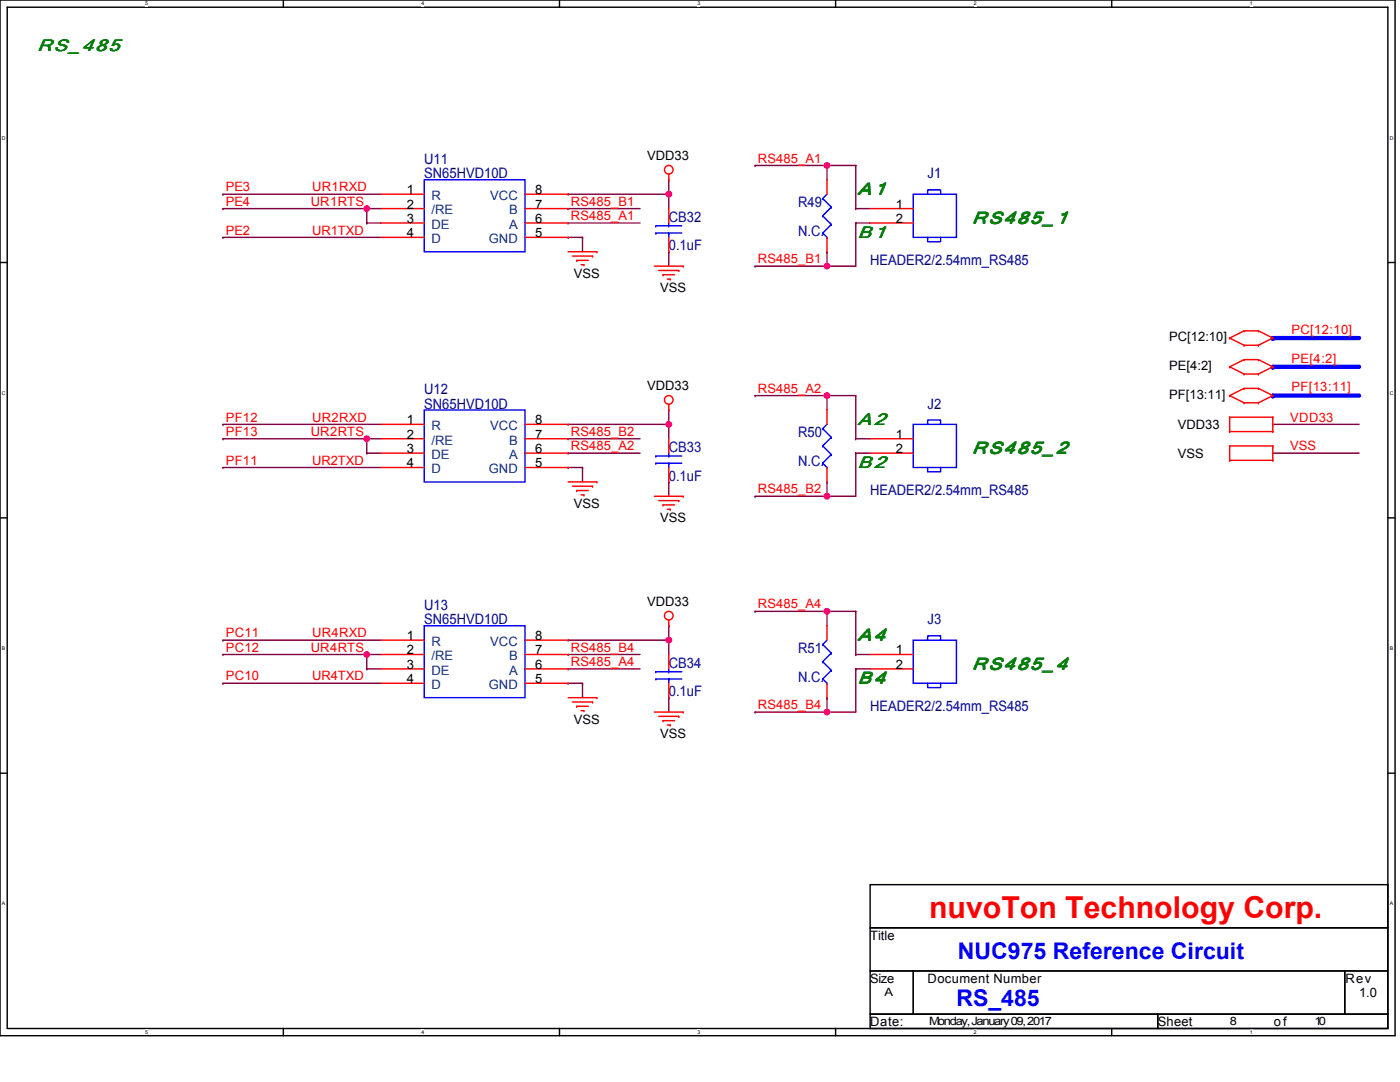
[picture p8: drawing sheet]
<svg xmlns="http://www.w3.org/2000/svg" width="279mm" height="216mm" viewBox="0 0 279 216" stroke-linecap="round" stroke-linejoin="round" font-family="sans-serif">
<path d="M0 0h278.4v206.7h-278.4zM1.4 1.4h275.6v203.8h-275.6z" fill="none" stroke="#000" stroke-width=".29"/>
<g fill="#fff">
<path d="M29 .2h.6v1.1h-.6z"/>
<path d="M29 205.4h.6v1.1h-.6z"/>
</g>
<path d="M56.5 0v1.4M56.5 205.2v1.5" fill="none" stroke="#000" stroke-width=".29"/>
<g fill="#fff">
<path d="M84.1 .2h.6v1.1h-.6z"/>
<path d="M84.1 205.4h.6v1.1h-.6z"/>
</g>
<path d="M111.7 0v1.4M111.7 205.2v1.5" fill="none" stroke="#000" stroke-width=".29"/>
<g fill="#fff">
<path d="M139.2 .2h.6v1.1h-.6z"/>
<path d="M139.2 205.4h.6v1.1h-.6z"/>
</g>
<path d="M166.8 0v1.4M166.8 205.2v1.5" fill="none" stroke="#000" stroke-width=".29"/>
<g fill="#fff">
<path d="M194.3 .2h.6v1.1h-.6z"/>
<path d="M194.3 205.4h.6v1.1h-.6z"/>
</g>
<path d="M221.9 0v1.4M221.9 205.2v1.5" fill="none" stroke="#000" stroke-width=".29"/>
<g fill="#fff">
<path d="M249.4 .2h.6v1.1h-.6z"/>
<path d="M249.4 205.4h.6v1.1h-.6z"/>
<path d="M.4 26.9h.7v1.2h-.7z"/>
<path d="M277.3 26.9h.8v1.2h-.8z"/>
<path d="M.4 77.9h.7v1.1h-.7z"/>
<path d="M277.3 77.9h.8v1.1h-.8z"/>
</g>
<path d="M0 52.4h1.4M277 52.4h1.4" fill="none" stroke="#000" stroke-width=".29"/>
<g fill="#fff">
<path d="M.4 128.8h.7v1.2h-.7z"/>
<path d="M277.3 128.8h.7v1.2h-.7z"/>
</g>
<path d="M0 103.3h1.4M277 103.3h1.4" fill="none" stroke="#000" stroke-width=".29"/>
<g fill="#fff">
<path d="M.4 179.7h.7v1.2h-.7z"/>
<path d="M277.3 179.7h.7v1.2h-.7z"/>
</g>
<path d="M0 154.3h1.4M277 154.3h1.4" fill="none" stroke="#000" stroke-width=".29"/>
<path d="M254 73.2h17.2" fill="none" stroke="#00f" stroke-width=".86"/>
<circle cx="254" cy="73.2" r=".43" fill="#00f"/>
<path d="M254 78.9h17.2" fill="none" stroke="#00f" stroke-width=".86"/>
<circle cx="254" cy="78.9" r=".43" fill="#00f"/>
<path d="M254 67.5h17.2" fill="none" stroke="#00f" stroke-width=".86"/>
<circle cx="254" cy="67.5" r=".43" fill="#00f"/>
<g fill="none" stroke="#800040" stroke-width=".29">
<path d="M44.5 38.8h.1M44.5 38.8h31.6M113.4 38.8h.1M113.4 38.8h20.1M133.5 38.8h.1M133.5 35.9h.1M133.5 35.9v5.7M150.7 33h.1M150.7 33h20.1M165 33h.1M165 33v2.9M170.8 33h.1"/>
<path d="M170.8 33v8.6M44.5 41.6h.1M44.5 47.4h.1M44.5 41.6h31.6M44.5 47.4h31.6M73.2 41.6h.1M73.2 44.5h.1M73.2 44.5h2.9M73.2 41.6v2.9M113.4 41.6h.1M113.4 44.5h.1M113.4 47.4h.1"/>
<path d="M113.4 41.6h14.3M113.4 44.5h14.3M113.4 47.4h2.8M116.2 47.4h.1M116.2 47.4v2.8M133.5 50.2h.1M133.5 50.2v2.9M150.7 53.1h.1M165 53.1h.1M165 50.2h.1M165 50.2v2.9M170.8 41.6h.1"/>
<path d="M170.8 44.5h.1M170.8 41.6h2.9M170.8 44.5v8.6h-20.1M170.8 44.5h2.9M150.7 78.9h.1M150.7 78.9h20.1M165 78.9h.1M165 78.9v2.9M170.8 78.9h.1M170.8 78.9v8.6M44.5 93.3h.1M44.5 87.5h.1"/>
<path d="M44.5 84.7h.1M44.5 84.7h31.6M44.5 87.5h31.6M44.5 93.3h31.6M73.2 87.5h.1M73.2 90.4h.1M73.2 90.4h2.9M73.2 87.5v2.9M113.4 87.5h.1M113.4 93.3h.1M113.4 90.4h.1M113.4 84.7h.1"/>
<path d="M113.4 84.7h20.1M113.4 90.4h14.3M113.4 87.5h14.3M113.4 93.3h2.8M116.2 93.3h.1M116.2 93.3v2.9M133.5 96.2h.1M133.5 84.7h.1M133.5 81.8h.1M133.5 81.8v5.7M133.5 96.2v2.8M150.7 99h.1"/>
<path d="M165 96.2h.1M165 99h.1M165 96.2v2.8M170.8 87.5h.1M170.8 90.4h.1M170.8 90.4h2.9M170.8 90.4v8.6h-20.1M170.8 87.5h2.9M254 84.7h.1M254 90.4h.1M254 84.7h17.2M254 90.4h17.2"/>
<path d="M44.5 136.3h.1M44.5 130.6h.1M44.5 127.7h.1M44.5 130.6h31.6M44.5 136.3h31.6M44.5 127.7h31.6M73.2 133.5h.1M73.2 130.6h.1M73.2 130.6v2.9M73.2 133.5h2.9M113.4 130.6h.1M113.4 133.5h.1"/>
<path d="M113.4 136.3h.1M113.4 127.7h.1M113.4 130.6h14.3M113.4 133.5h14.3M113.4 136.3h2.8M113.4 127.7h20.1M116.2 136.3h.1M116.2 136.3v2.9M133.5 139.2h.1M133.5 127.7h.1M133.5 124.9h.1M133.5 124.9v5.7"/>
<path d="M133.5 139.2v2.9M150.7 122h.1M150.7 122h20.1M165 122h.1M165 139.2h.1M165 122v2.9M165 139.2v2.9M170.8 130.6h.1M170.8 122h.1M170.8 133.5h.1M170.8 122v8.6M170.8 133.5v8.6h-20.1"/>
<path d="M170.8 130.6h2.9M170.8 133.5h2.9M150.7 142.1h.1M165 142.1h.1"/>
</g>
<g fill="none" stroke="#f00" stroke-width=".29">
<path d="M76.1 38.8h8.6M104.8 38.8h8.6M133.5 35.9h.1M133.5 34.7v1.2M165 35.9v2.9M76.1 41.6h8.6M76.1 44.5h8.6M76.1 47.4h8.6M104.8 41.6h8.6M104.8 44.5h8.6M104.8 47.4h8.6M113.4 50.2h5.7"/>
<path d="M114.2 51.1h4.1M115.1 52h.1M115.1 52h2.3M116 52.8h.5M116.5 52.8h.1M118.3 51.1h.1M119.1 50.2h.1M130.6 53.1h5.7M131.5 54h4M132.3 54.8h.1M132.3 54.8h2.3M133.2 55.7h.6"/>
<path d="M133.5 41.6v2.9M133.5 47.4v2.8M133.8 55.7h.1M135.5 54h.1M136.3 53.1h.1M165 47.4v2.8M173.7 41.6h8.6M173.7 44.5h8.6M245.4 73.2h.1M245.4 78.9h.1M245.4 67.5h.1M245.4 73.2l2.9 1.4"/>
<path d="M245.4 78.9l2.9 1.5M245.4 67.5l2.9 1.4M248.3 71.8h.1M248.3 74.6h.1M248.3 77.5h.1M248.3 66h.1M248.3 68.9h.1M248.3 71.8l-2.9 1.4M248.3 71.8h2.8M248.3 74.6h2.8M248.3 77.5l-2.9 1.4M248.3 77.5h2.8"/>
<path d="M248.3 66l-2.9 1.5M248.3 66h2.8M248.3 68.9h2.8M251.1 71.8h.1M251.1 74.6h.1M251.1 77.5h.1M251.1 66h.1M251.1 68.9h.1M251.1 71.8l2.9 1.4M251.1 77.5l2.9 1.4M251.1 66l2.9 1.5M254 73.2h.1"/>
<path d="M254 78.9h.1M254 67.5h.1M254 73.2l-2.9 1.4M254 78.9l-2.9 1.5M254 67.5l-2.9 1.4M76.1 87.5h8.6M76.1 90.4h8.6M76.1 84.7h8.6M76.1 93.3h8.6M104.8 87.5h8.6M104.8 90.4h8.6M104.8 84.7h8.6"/>
<path d="M104.8 93.3h8.6M113.4 96.2h5.7M114.2 97h4.1M115.1 97.9h.1M115.1 97.9h2.3M116 98.7h.5M116.5 98.7h.1M118.3 97h.1M119.1 96.2h.1M130.6 99h5.7M131.5 99.9h4M133.5 81.8h.1"/>
<path d="M133.5 80.7v1.1M133.5 87.5v2.9M133.5 93.3v2.9M135.5 99.9h.1M136.3 99h.1M165 81.8v2.9M165 93.3v2.9M173.7 87.5h8.6M173.7 90.4h8.6M245.4 86.1h.1M245.4 83.2h.1M245.4 91.9h.1"/>
<path d="M245.4 89h.1M245.4 83.2h8.6M245.4 86.1h8.6M245.4 83.2v2.9M245.4 89v2.9M245.4 89h8.6M245.4 91.9h8.6M248.3 80.4h.1M248.3 80.4h2.8M251.1 80.4h.1M254 83.2h.1M254 86.1h.1"/>
<path d="M254 89h.1M254 91.9h.1M254 83.2v2.9M254 89v2.9M132.3 100.7h.1M132.3 100.7h2.3M133.2 101.6h.6M133.8 101.6h.1M76.1 130.6h8.6M76.1 133.5h8.6M76.1 127.7h8.6M76.1 136.3h8.6"/>
<path d="M104.8 130.6h8.6M104.8 133.5h8.6M104.8 127.7h8.6M104.8 136.3h8.6M113.4 139.2h5.7M119.1 139.2h.1M133.5 124.9h.1M133.5 123.7v1.2M133.5 130.6v2.9M133.5 136.3v2.9M165 124.9v2.8M165 136.3v2.9"/>
<path d="M173.7 130.6h8.6M173.7 133.5h8.6M114.2 140.1h4.1M115.1 140.9h.1M115.1 140.9h2.3M116 141.8h.5M116.5 141.8h.1M118.3 140.1h.1M130.6 142.1h5.7M131.5 142.9h4M132.3 143.8h.1M132.3 143.8h2.3"/>
<path d="M133.2 144.7h.6M133.8 144.7h.1M135.5 142.9h.1M136.3 142.1h.1"/>
<circle cx="133.5" cy="33.9" r=".86"/>
<circle cx="133.5" cy="79.8" r=".86"/>
<circle cx="133.5" cy="122.8" r=".86"/>
</g>
<path d="M173.7 176.5h103.3v8.6h-103.3zM173.7 185.1h103.3v8.6h-103.3zM173.7 193.7h8.6v8.7h-8.6zM182.3 193.7h86.1v8.7h-86.1zM268.4 193.7h8.6v8.7h-8.6zM173.7 202.4h57.4v2.8h-57.4zM231.1 202.4h45.9v2.8h-45.9z" fill="none" stroke="#000" stroke-width=".29"/>
<g fill="none" stroke="#00f" stroke-width=".29">
<path d="M84.7 35.9h20.1v14.3h-20.1zM164.2 39.6h.1M164.2 39.6l1.7 1.7M165 38.8l-.8 .8M182.3 38.8h8.6v8.6h-8.6zM185.1 38.8v-.9h2.6v.9M130.9 46.5h.1M130.9 45.1h.1M130.9 46.5h5.2M130.9 45.1h5.2M133.5 45.1h.1M133.5 46.5h.1"/>
<path d="M133.5 44.5v.6M133.5 46.5v.9M164.2 43.1h.1M164.2 46.5h.1M164.2 43.1l1.7 1.7M164.2 46.5l.8 .9M165 47.4h.1M165.9 41.3h.1M165.9 44.8h.1M165.9 41.3l-1.7 1.8M165.9 44.8l-1.7 1.7M185.1 47.4v.8h2.6v-.8"/>
<path d="M84.7 81.8h20.1v14.4h-20.1zM130.9 92.4h.1M130.9 91h.1M130.9 92.4h5.2M130.9 91h5.2M133.5 91h.1M133.5 92.4h.1M133.5 90.4v.6M133.5 92.4v.9M164.2 85.5h.1M164.2 89h.1M164.2 92.4h.1"/>
<path d="M164.2 85.5l1.7 1.8M164.2 89l1.7 1.7M164.2 92.4l.8 .9M165 93.3h.1M165 84.7l-.8 .8M165.9 87.3h.1M165.9 90.7h.1M165.9 87.3l-1.7 1.7M165.9 90.7l-1.7 1.7M182.3 84.7h8.6v8.6h-8.6zM185.1 84.7v-.9h2.6v.9M185.1 93.3v.9h2.6v-.9"/>
<path d="M84.7 124.9h20.1v14.3h-20.1zM130.9 135.5h.1M130.9 134h.1M130.9 135.5h5.2M130.9 134h5.2M133.5 134h.1M133.5 135.5h.1M133.5 133.5v.5M133.5 135.5v.8M164.2 128.6h.1M164.2 132h.1M164.2 135.5h.1"/>
<path d="M164.2 128.6l1.7 1.7M164.2 132l1.7 1.8M164.2 135.5l.8 .8M165 136.3h.1M165 127.7l-.8 .9M165.9 130.3h.1M165.9 133.8h.1M165.9 130.3l-1.7 1.7M165.9 133.8l-1.7 1.7M182.3 127.7h8.6v8.6h-8.6zM185.1 127.7v-.8h2.6v.8M185.1 136.3v.9h2.6v-.9"/>
</g>
<circle cx="165" cy="33" r=".57" fill="#f0f"/>
<circle cx="165" cy="33" r=".57" fill="none" stroke="#f0f" stroke-width=".29"/>
<circle cx="165" cy="53.1" r=".57" fill="#f0f"/>
<circle cx="165" cy="53.1" r=".57" fill="none" stroke="#f0f" stroke-width=".29"/>
<circle cx="73.2" cy="41.6" r=".57" fill="#f0f"/>
<circle cx="73.2" cy="41.6" r=".57" fill="none" stroke="#f0f" stroke-width=".29"/>
<circle cx="133.5" cy="38.8" r=".57" fill="#f0f"/>
<circle cx="133.5" cy="38.8" r=".57" fill="none" stroke="#f0f" stroke-width=".29"/>
<circle cx="165" cy="78.9" r=".57" fill="#f0f"/>
<circle cx="165" cy="78.9" r=".57" fill="none" stroke="#f0f" stroke-width=".29"/>
<circle cx="165" cy="99" r=".57" fill="#f0f"/>
<circle cx="165" cy="99" r=".57" fill="none" stroke="#f0f" stroke-width=".29"/>
<circle cx="73.2" cy="87.5" r=".57" fill="#f0f"/>
<circle cx="73.2" cy="87.5" r=".57" fill="none" stroke="#f0f" stroke-width=".29"/>
<circle cx="133.5" cy="84.7" r=".57" fill="#f0f"/>
<circle cx="133.5" cy="84.7" r=".57" fill="none" stroke="#f0f" stroke-width=".29"/>
<circle cx="165" cy="122" r=".57" fill="#f0f"/>
<circle cx="165" cy="122" r=".57" fill="none" stroke="#f0f" stroke-width=".29"/>
<circle cx="165" cy="142.1" r=".57" fill="#f0f"/>
<circle cx="165" cy="142.1" r=".57" fill="none" stroke="#f0f" stroke-width=".29"/>
<circle cx="73.2" cy="130.6" r=".57" fill="#f0f"/>
<circle cx="73.2" cy="130.6" r=".57" fill="none" stroke="#f0f" stroke-width=".29"/>
<circle cx="133.5" cy="127.7" r=".57" fill="#f0f"/>
<circle cx="133.5" cy="127.7" r=".57" fill="none" stroke="#f0f" stroke-width=".29"/>
<text font-size="6" fill="#f00" x="185.4" y="183.1">nuvoTon Technology Corp.</text>
<g font-size="4.6" fill="#00f">
<text x="191.2" y="191.3">NUC975 Reference Circuit</text>
<text x="190.9" y="200.8">RS_485</text>
</g>
<g font-size="3.4" fill="#008000">
<text x="7.5" y="10.1">RS_485</text>
<text x="171.1" y="38.9">A 1</text>
<text x="171.1" y="47.5">B 1</text>
<text x="194" y="44.5">RS485_1</text>
<text x="171.1" y="84.8">A 2</text>
<text x="171.1" y="93.4">B 2</text>
<text x="194" y="90.5">RS485_2</text>
<text x="171.1" y="127.9">A 4</text>
<text x="171.1" y="136.5">B 4</text>
<text x="194" y="133.5">RS485_4</text>
</g>
<g font-size="2.9" fill="#000080">
<text x="84.7" y="32.7">U11</text>
<text x="84.7" y="35.6">SN65HVD10D</text>
<text x="185.1" y="35.6">J1</text>
<text x="159.3" y="41.4">R49</text>
<text x="133.5" y="44.2">CB32</text>
<text x="159.3" y="47.1">N.C.</text>
<text x="133.5" y="50">0.1uF</text>
<text x="173.7" y="52.8">HEADER2/2.54mm_RS485</text>
<text x="84.7" y="78.7">U12</text>
<text x="84.7" y="81.5">SN65HVD10D</text>
<text x="185.1" y="81.5">J2</text>
<text x="159.3" y="87.3">R50</text>
<text x="133.5" y="90.1">CB33</text>
<text x="133.5" y="95.9">0.1uF</text>
<text x="159.3" y="93">N.C.</text>
<text x="173.7" y="98.8">HEADER2/2.54mm_RS485</text>
<text x="84.7" y="121.7">U13</text>
<text x="84.7" y="124.6">SN65HVD10D</text>
<text x="185.1" y="124.6">J3</text>
<text x="159.3" y="130.3">R51</text>
<text x="133.5" y="133.2">CB34</text>
<text x="159.3" y="136.1">N.C.</text>
<text x="133.5" y="138.9">0.1uF</text>
<text x="173.7" y="141.8">HEADER2/2.54mm_RS485</text>
</g>
<g font-size="2.6">
<text x="129.2" y="31.9">VDD33</text>
<text x="81.2" y="38.7">1</text>
<text x="81.2" y="41.6">2</text>
<text x="106.8" y="41.6">7</text>
<text x="106.8" y="38.7">8</text>
<text x="178.8" y="41.6">1</text>
<text x="81.2" y="44.5">3</text>
<text x="81.2" y="47.4">4</text>
<text x="106.8" y="47.4">5</text>
<text x="106.8" y="44.5">6</text>
<text x="178.8" y="44.5">2</text>
<text x="114.5" y="55.4">VSS</text>
<text x="131.7" y="58.3">VSS</text>
<text x="233.4" y="68.1">PC[12:10]</text>
<text x="129.2" y="77.8">VDD33</text>
<text x="233.4" y="73.8">PE[4:2]</text>
<text x="233.4" y="79.6">PF[13:11]</text>
<text x="81.2" y="84.7">1</text>
<text x="81.2" y="87.5">2</text>
<text x="106.8" y="87.5">7</text>
<text x="106.8" y="84.7">8</text>
<text x="178.8" y="87.5">1</text>
<text x="235.1" y="85.6">VDD33</text>
<text x="81.2" y="90.4">3</text>
<text x="81.2" y="93.3">4</text>
<text x="106.8" y="93.3">5</text>
<text x="106.8" y="90.4">6</text>
<text x="178.8" y="90.4">2</text>
<text x="235.1" y="91.3">VSS</text>
<text x="114.5" y="101.4">VSS</text>
<text x="131.7" y="104.2">VSS</text>
<text x="129.2" y="120.9">VDD33</text>
<text x="81.2" y="127.7">1</text>
<text x="81.2" y="130.6">2</text>
<text x="106.8" y="130.6">7</text>
<text x="106.8" y="127.7">8</text>
<text x="178.8" y="130.6">1</text>
<text x="81.2" y="133.5">3</text>
<text x="81.2" y="136.3">4</text>
<text x="106.8" y="136.3">5</text>
<text x="106.8" y="133.5">6</text>
<text x="178.8" y="133.5">2</text>
<text x="114.5" y="144.4">VSS</text>
<text x="131.7" y="147.3">VSS</text>
<text x="173.7" y="187.5">Title</text>
<text x="173.7" y="196.1">Size</text>
<text x="185.1" y="196.1">Document Number</text>
<text x="268.5" y="196.1">Rev</text>
<text x="271.2" y="199">1.0</text>
<text x="173.7" y="204.7">Date:</text>
<text x="231.1" y="204.7">Sheet</text>
<text x="254.2" y="204.7">of</text>
</g>
<g font-size="2.6" fill="#f00">
<text x="151.3" y="32.4">RS485_A1</text>
<text x="45.1" y="41.1">PE4</text>
<text x="45.1" y="38.2">PE3</text>
<text x="62" y="41.1">UR1RTS</text>
<text x="62.3" y="38.2">UR1RXD</text>
<text x="114" y="41.1">RS485_B1</text>
<text x="45.1" y="46.8">PE2</text>
<text x="62.3" y="46.8">UR1TXD</text>
<text x="114" y="43.9">RS485_A1</text>
<text x="151.3" y="52.5">RS485_B1</text>
<text x="257.8" y="66.6">PC[12:10]</text>
<text x="257.8" y="72.3">PE[4:2]</text>
<text x="151.3" y="78.4">RS485_A2</text>
<text x="257.8" y="78.1">PF[13:11]</text>
<text x="45.1" y="87">PF13</text>
<text x="45.1" y="84.1">PF12</text>
<text x="62" y="87">UR2RTS</text>
<text x="62.3" y="84.1">UR2RXD</text>
<text x="114" y="87">RS485_B2</text>
<text x="114" y="89.8">RS485_A2</text>
<text x="257.5" y="84.1">VDD33</text>
<text x="257.5" y="89.8">VSS</text>
<text x="45.1" y="92.7">PF11</text>
<text x="62.3" y="92.7">UR2TXD</text>
<text x="151.3" y="98.5">RS485_B2</text>
<text x="151.3" y="121.4">RS485_A4</text>
<text x="45.1" y="130">PC12</text>
<text x="45.1" y="127.2">PC11</text>
<text x="62" y="130">UR4RTS</text>
<text x="62.3" y="127.2">UR4RXD</text>
<text x="114" y="130">RS485_B4</text>
<text x="45.1" y="135.8">PC10</text>
<text x="62.3" y="135.8">UR4TXD</text>
<text x="114" y="132.9">RS485_A4</text>
<text x="151.3" y="141.5">RS485_B4</text>
</g>
<g font-size="2.6" fill="#004080">
<text x="86.1" y="39.9">R</text>
<text x="97.8" y="39.9">VCC</text>
<text x="86.1" y="42.8">/RE</text>
<text x="86.1" y="45.7">DE</text>
<text x="101.6" y="45.7">A</text>
<text x="101.6" y="42.8">B</text>
<text x="86.1" y="48.5">D</text>
<text x="97.5" y="48.5">GND</text>
<text x="86.1" y="85.8">R</text>
<text x="86.1" y="88.7">/RE</text>
<text x="97.8" y="85.8">VCC</text>
<text x="101.6" y="88.7">B</text>
<text x="86.1" y="91.6">DE</text>
<text x="86.1" y="94.5">D</text>
<text x="97.5" y="94.5">GND</text>
<text x="101.6" y="91.6">A</text>
<text x="86.1" y="128.9">R</text>
<text x="86.1" y="131.8">/RE</text>
<text x="97.8" y="128.9">VCC</text>
<text x="101.6" y="131.8">B</text>
<text x="86.1" y="134.6">DE</text>
<text x="86.1" y="137.5">D</text>
<text x="97.5" y="137.5">GND</text>
<text x="101.6" y="134.6">A</text>
</g>
<g font-size="2.3">
<text x="176.5" y="198.7">A</text>
<text x="185.4" y="204.4">Monday, January 09, 2017</text>
<text x="245.4" y="204.4">8</text>
<text x="262.3" y="204.4">10</text>
</g>
<g font-size="1">
<text x="29" y="1.1">5</text>
<text x="84.1" y="1.1">4</text>
<text x="139.2" y="1.1">3</text>
<text x="194.3" y="1.1">2</text>
<text x="249.4" y="1.1">1</text>
<text x=".4" y="27.8">D</text>
<text x="277.3" y="27.8">D</text>
<text x=".4" y="78.8">C</text>
<text x="277.3" y="78.8">C</text>
<text x=".4" y="129.7">B</text>
<text x="277.3" y="129.7">B</text>
<text x=".4" y="180.7">A</text>
<text x="277.3" y="180.7">A</text>
<text x="29" y="206.3">5</text>
<text x="84.1" y="206.3">4</text>
<text x="139.2" y="206.3">3</text>
<text x="194.3" y="206.3">2</text>
<text x="249.4" y="206.3">1</text>
</g>
</svg>
